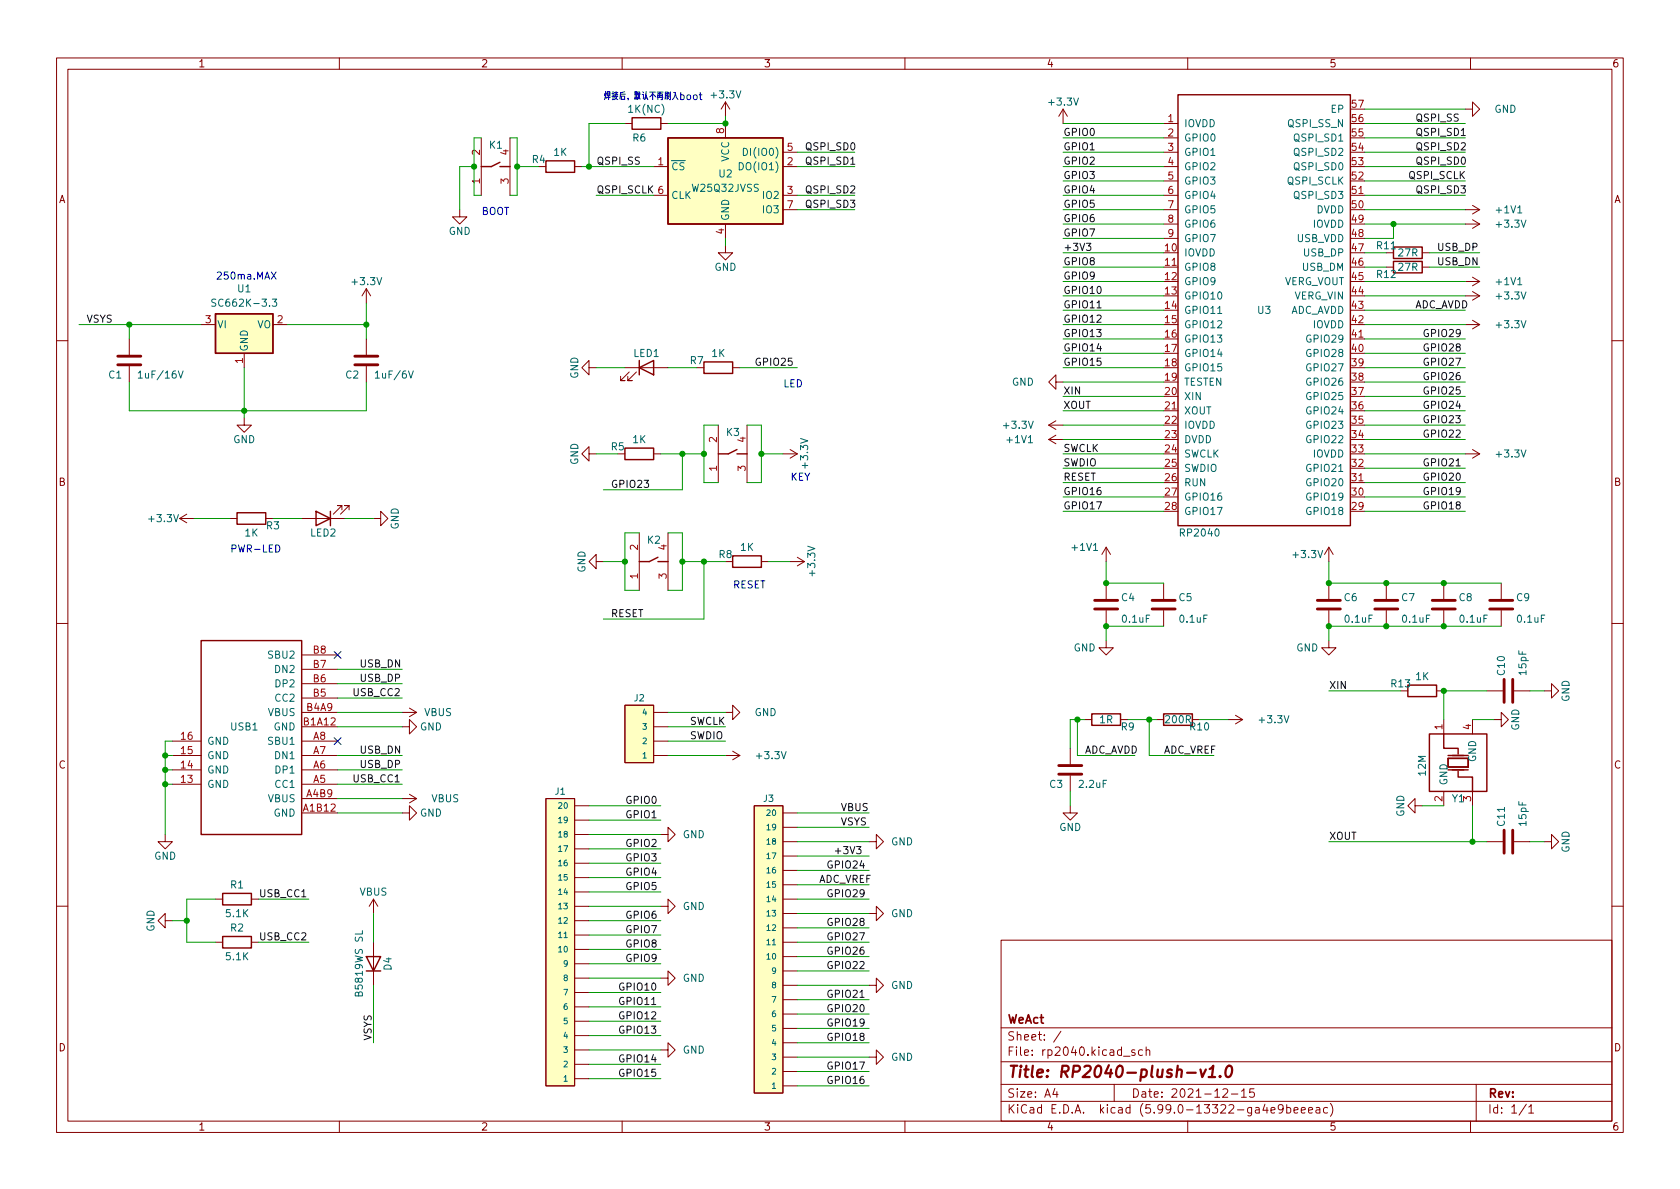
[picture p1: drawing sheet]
<svg xmlns="http://www.w3.org/2000/svg" width="297mm" height="210mm" viewBox="0 0 297 210" stroke-linecap="round" stroke-linejoin="round" font-family="sans-serif">
<g fill="none" stroke="#840000" stroke-width=".18">
<path d="M10 10.2h277v190.1h-277zM12 12.2h273v186.1h-273zM60 10.2v2M110 10.2v2M128.3 18v2.6M128.3 18l-.8 1.3M128.3 18l.7 1.3M160 10.2v2M188 19.3l-.8 1.3M188 19.3v2.5M188 19.3l.7 1.3M210 10.2v2"/>
<path d="M259.1 19.3h1.2v-1.3l1.3 1.3-1.3 1.3v-1.3M260 10.2v2M81.3 37.1v1.2h1.2l-1.2 1.3-1.3-1.3h1.3M85.1 24.4v10.1M90.2 24.4v10.1M95.2 29.5h1.3M101.6 29.5h1.3M110.5 21.8h1.3M115.6 29.5h2.5M115.6 34.5h2.5M116.8 21.8h1.3M128.3 21.8v2.6"/>
<path d="M128.3 39.6v2.6M138.4 37.1h2.6M138.4 29.5h2.6M138.4 34.5h2.6M138.4 26.9h2.6M205.7 37.1h2.6M205.7 39.6h2.6M205.7 29.5h2.6M205.7 34.5h2.6M205.7 26.9h2.6M205.7 21.8h2.6M205.7 24.4h2.6"/>
<path d="M205.7 32h2.6M238.8 34.5h2.5M259.1 37.1h2.5M259.1 39.6h2.5M260.3 36.3l1.3 .8M260.3 38.9l1.3 .7M261.6 37.1l-1.3 .7M261.6 39.6l-1.3 .8M22.9 59.9v2.8M35.6 57.4h2.5M48.3 57.4h2.5M64.8 51v2.6"/>
<path d="M64.8 59.9v2.8M64.8 51l-.8 1.3M64.8 51l.7 1.3M128.3 43.4v1.3h1.2l-1.2 1.3-1.3-1.3h1.3M205.7 47.2h2.6M205.7 42.2h2.6M238.8 59.9h2.5M245.1 44.7h1.3M245.1 47.2h1.3M251.5 44.7h1.2M251.5 47.2h1.2M259.1 52.3h2.5"/>
<path d="M259.1 57.4h2.5M259.1 49.8h2.5M260.3 51.6l1.3 .7M260.3 56.6l1.3 .8M260.3 49l1.3 .8M261.6 52.3l-1.3 .8M261.6 57.4l-1.3 .8M261.6 49.8l-1.3 .7M10 60.2h2M22.9 64.8v2.8M43.2 73.9v1.3h1.2l-1.2 1.2-1.3-1.2h1.3M43.2 62.5v2.5"/>
<path d="M64.8 64.8v2.8M104.1 65v-1.3l-1.2 1.3 1.2 1.3v-1.3h1.3M110.5 65h7.6M111.3 65.8l-1.6 1.5h.8h-.8v-.8M112.5 65.8l-1.5 1.5h.8h-.8v-.8M123.2 65h1.3M127 75.2v10.1M129.5 65h1.3M132.1 75.2v10.1M139.7 79.5l1.3 .8M185.4 77.7l1.3 .8M185.4 77.7h2.6"/>
<path d="M185.4 75.2l1.3 .7M185.4 75.2h2.6M186.7 67.6v-1.3l-1.3 1.3 1.3 1.2v-1.2h1.3M186.7 77l-1.3 .7M186.7 74.4l-1.3 .8M205.7 72.6h2.6M260.3 79.5l1.3 .8M285 60.2h2M31.7 91.7h2.6M31.7 91.7l1.3 .8M33 90.9l-1.3 .8M40.6 91.7h1.3"/>
<path d="M47 91.7h1.3M53.3 91.7h7.7M60.5 90.2v-.8h-.8h.8l-1.6 1.5M61.7 90.2v-.8h-.7h.7l-1.5 1.5M66 91.7h1.3v-1.3l1.3 1.3-1.3 1.3v-1.3M104.1 80.3v-1.3l-1.2 1.3 1.2 1.2v-1.2h1.3M105.4 99.3v-1.3l-1.3 1.3 1.3 1.3v-1.3h1.3M113 94.2v10.2M115.6 80.3h1.2M118.1 94.2v10.2M134.6 99.3h1.3M138.4 80.3h2.6"/>
<path d="M139.7 99.3h2.5M141 80.3l-1.3 .7M141 98.5l1.2 .8M142.2 99.3l-1.2 .8M195.6 96.8l-.8 1.2M195.6 96.8v2.5M195.6 96.8l.7 1.2M234.9 96.8v2.5M234.9 96.8l-.7 1.2M234.9 96.8l.8 1.2M238.8 85.3h2.5M259.1 80.3h2.5"/>
<path d="M261.6 80.3l-1.3 .7M10 110.2h2M53.3 118.4h6.4M53.3 115.8h6.4M195.6 113.3v1.2h1.2l-1.2 1.3-1.3-1.3h1.3M195.6 103.1v2.8M195.6 107.9v2.8M205.7 103.1v2.8M205.7 107.9v2.8M234.9 113.3v1.2h1.3l-1.3 1.3-1.2-1.3h1.2M234.9 103.1v2.8M234.9 107.9v2.8"/>
<path d="M245.1 103.1v2.8M245.1 107.9v2.8M255.3 103.1v2.8M255.3 107.9v2.8M265.4 103.1v2.8M265.4 107.9v2.8M285 110.2h2M30.5 133.6h5.1M30.5 131.1h5.1M30.5 138.7h5.1M30.5 136.1h5.1M53.3 126h6.4"/>
<path d="M53.3 133.6h6.4M53.3 131.1h6.4M53.3 128.5h6.4M53.3 138.7h6.4M53.3 136.1h6.4M53.3 123.4h6.4M53.3 120.9h6.4M71.1 128.5h1.3v-1.3l1.3 1.3-1.3 1.3v-1.3M71.1 126h2.6M72.4 125.2l1.3 .8M73.7 126l-1.3 .7M110.5 124.7h5.1v10.2h-5.1z"/>
<path d="M115.6 126h2.5M115.6 133.6h2.5M115.6 131.1h2.5M115.6 128.5h2.5M128.3 126h1.2v-1.3l1.3 1.3-1.3 1.2v-1.2M128.3 133.6h2.5M129.5 132.8l1.3 .8M130.8 133.6l-1.3 .8M189.2 132.3v2.8M189.2 137.2v2.7M191.8 127.2h1.2M198.1 127.2h1.3"/>
<path d="M204.5 127.2h1.2M210.8 127.2h1.3M217.2 127.2h2.5M218.4 126.5l1.3 .7M219.7 127.2l-1.3 .8M254 122.2h1.3M255.3 127.2v2.6M255.3 139.9v2.6M260.3 127.2v2.6M260.3 139.9v2.6M262.9 122.2h2.8M264.2 127.2h1.2v-1.2l1.3 1.2-1.3 1.3v-1.3"/>
<path d="M267.7 122.2h2.8M273 122.2h1.3v-1.3l1.3 1.3-1.3 1.2v-1.2M29.2 147.6v1.2h1.3l-1.3 1.3-1.3-1.3h1.3M38.1 159h1.3M44.4 159h1.3M53.3 143.8h6.4M53.3 141.2h6.4M66 159l-.7 1.3M66 159v2.5M66 159l.8 1.3M71.1 143.8h1.3v-1.3l1.3 1.3-1.3 1.2v-1.2M71.1 141.2h2.6"/>
<path d="M72.4 140.5l1.3 .7M73.7 141.2l-1.3 .8M96.5 141.2h5.1v50.8h-5.1zM101.6 157.7h2.5M101.6 155.2h2.5M101.6 152.6h2.5M101.6 150.1h2.5M101.6 147.6h2.5M101.6 145h2.5M101.6 142.5h2.5M116.8 147.6h1.3v-1.3l1.3 1.3-1.3 1.2v-1.2M133.3 142.5h5.1v50.8h-5.1z"/>
<path d="M138.4 143.8h2.6M138.4 159h2.6M138.4 156.5h2.6M138.4 153.9h2.6M138.4 151.4h2.6M138.4 148.8h2.6M138.4 146.3h2.6M153.7 148.8h1.2v-1.2l1.3 1.2-1.3 1.3v-1.3M189.2 142.5v1.3h1.3l-1.3 1.2-1.2-1.2h1.2M250.2 142.5v-1.3l-1.3 1.3 1.3 1.3v-1.3h1.3M262.9 148.8h2.8M267.7 148.8h2.8"/>
<path d="M273 148.8h1.3v-1.2l1.3 1.2-1.3 1.3v-1.3M10 160.2h2M29.2 162.8v-1.3l-1.3 1.3 1.3 1.3v-1.3h1.3M38.1 166.6h1.3M44.4 166.6h1.3M66 166.6v7.6M101.6 167.9h2.5M101.6 165.3h2.5M101.6 162.8h2.5M101.6 160.3h2.5M101.6 178h2.5M101.6 175.5h2.5"/>
<path d="M101.6 173h2.5M101.6 170.4h2.5M116.8 173h1.3v-1.3l1.3 1.3-1.3 1.2v-1.2M116.8 160.3h1.3v-1.3l1.3 1.3-1.3 1.2v-1.2M138.4 169.2h2.6M138.4 166.6h2.6M138.4 164.1h2.6M138.4 161.5h2.6M138.4 179.3h2.6M138.4 176.8h2.6M138.4 174.2h2.6M138.4 171.7h2.6"/>
<path d="M153.7 174.2h1.2v-1.2l1.3 1.2-1.3 1.3v-1.3M153.7 161.5h1.2v-1.2l1.3 1.2-1.3 1.3v-1.3M177 166.3h108v32h-108zM285 160.2h2M60 198.3v2M101.6 190.7h2.5M101.6 188.2h2.5M101.6 185.7h2.5M101.6 183.1h2.5M101.6 180.6h2.5M110 198.3v2M116.8 185.7h1.3v-1.3l1.3 1.3-1.3 1.2v-1.2"/>
<path d="M138.4 192h2.6M138.4 189.5h2.6M138.4 186.9h2.6M138.4 184.4h2.6M138.4 181.9h2.6M153.7 186.9h1.2v-1.2l1.3 1.2-1.3 1.3v-1.3M160 198.3v2M177 194.8h108M177 191.8h108M177 187.8h108M177 181.8h108M186.5 192.5l-.4 1h1"/>
<path d="M186.9 193v1M187.6 182.4l-1.3 1.9M197 191.8v3M198.6 186.8h1.2M200.6 185.7l-.3-.1-.2 .2v.3l.5 .1v.4h-.5M202 185.7l-.4-.1-.3 .3v.4l.1 .3h.6M202.6 185.8l.3-.2 .3 .1 .1 .9M202.6 185.1v1.5M210 198.3v2M216.2 192.7l.6-.2 .2 .2 .1 .3-1 1h1M217.7 193.5h1.2M219.5 193l.4-.5v1.5"/>
<path d="M219.5 194h.9M221.7 192.5h-.7l-.1 .7 .2-.1 .5 .1 .2 .2-.1 .5-.2 .1-.6-.1M224.7 196.3l.7-.1v-.3l-.5-.1-.2 .2 .1 .8h.6M226.9 196l-.3 .3h-.3l-.3-.3 .1-.6 .5-.1 .2 .2a.99 .99 0 0 1-.4 1.3h-.3M227.5 195.9l.4-.1 .3 .3v.4l-.1 .3h-.6M227.5 195.3v1.5M228.8 196.3l.7-.1-.1-.3-.4-.1-.2 .2 .1 .8h.5M230.1 196.3l.7-.1-.1-.3-.4-.1-.2 .2v.8h.6M231.4 196.3l.7-.1-.1-.3-.4-.1-.2 .2v.8h.6M232.7 195.9h.6l.1 .9M233.4 196.2l-.5 .1a.29 .29 0 0 0-.3 .2 .29 .29 0 0 0 .3 .3h.5M234.7 195.9l-.4-.1-.3 .3v.4l.1 .3h.6"/>
<path d="M235.2 195.1a1.72 1.72 0 0 1 0 2.3M260 198.3v2M261 191.8v6.5M269.9 195.3l-1.3 1.9M270.3 195.8l.4-.5v1.5M270.3 196.8h.9"/>
</g>
<path d="M209.9 189.7h1.5M212.3 189.1l.3 1.4 .6-1.4M213.7 190.5h1.1M213.9 189l.6-.5-.2 2M215.7 190.3l.1 .1-.1 .1-.1-.1 .1-.1v.2M217 188.7a.46 .46 0 0 1 .5-.2 .46 .46 0 0 1 .3 .3 1.15 1.15 0 0 1-.8 1.7l-.1-.1a1.54 1.54 0 0 1 .1-1.7z" fill="none" stroke="#840000" stroke-width=".4"/>
<g fill="none" stroke="#840000" stroke-width=".25">
<path d="M208.3 16.8h30.5v76.2h-30.5zM88.4 28.7l-1.5 .8h-1.8M88.4 29.5h1.8M96.5 28.4h5.1v2.1h-5.1zM111.8 20.8h5v2.1h-5zM118.1 24.4h20.3v15.2h-20.3zM38.1 55.5h10.2v7h-10.2zM246.4 43.7h5.1v2h-5.1zM246.4 46.2h5.1v2.1h-5.1zM110.5 79.2h5.1v2.1h-5.1zM113 65l2.6-1.3v2.6zM113 63.7v2.6"/>
<path d="M124.5 64h5v2h-5zM130.3 79.5l-1.5 .8h-1.8M41.9 90.7h5.1v2h-5.1zM55.9 90.4l2.5 1.3-2.5 1.3zM58.4 90.4v2.6M116.3 98.5l-1.5 .8h-1.8M116.3 99.3h1.8M129.5 98.3h5.1v2h-5.1zM130.3 80.3h1.8M35.6 113.3h17.7v34.3h-17.7zM193 126.2h5.1v2.1h-5.1zM205.7 126.2h5.1v2.1h-5.1z"/>
<path d="M248.9 121.2h5.1v2h-5.1zM252.7 129.8h10.2v10.1h-10.2zM255.3 129.8v2.5h2.5v1M256 134.1h3.6v1.5h-3.6zM256 133.6h3.6M256 136.1h3.6M257.8 136.4v1h2.5v2.5M39.4 158h5v2h-5zM39.4 165.6h5v2h-5zM64.8 169.2h2.5l-1.3 2.5zM64.8 171.7h2.5"/>
</g>
<g fill="#ffffc2" stroke="#ffffc2" stroke-width=".18">
<path d="M110.5 124.7h5.1v10.2h-5.1z"/>
<path d="M38.1 55.5h10.2v7h-10.2z"/>
<path d="M96.5 141.2h5.1v50.8h-5.1z"/>
<path d="M133.3 142.5h5.1v50.8h-5.1z"/>
<path d="M118.1 24.4h20.3v15.2h-20.3z"/>
</g>
<path d="M130.7 28.8a.64 .64 0 0 1 .7 .6 .64 .64 0 0 1-.7 .6zM131.4 26.2a.64 .64 0 0 1 .8 .7 .64 .64 0 0 1-.8 .6zM38.2 53l-.5-.1-.2 .1v.4l.5 .2 .2 .3-.3 .3-.5-.1M48.1 52.9h.8l-.4 .5 .4 .1v.5l-.2 .2-.6-.2M215.3 55.4h.7M24.5 66l.3-.4v1.3M24.5 66.9h.7M31.5 65.6l.5 1.3 .4-1.3M72.2 65.6l.5 1.3 .4-1.3M64.1 164.6v.6h-1.3" fill="none" stroke="#006464" stroke-width=".18"/>
<g fill="none" stroke="#840000" stroke-width=".51">
<path d="M20.8 64.5h4.1M20.8 63h4.1M62.7 64.5h4.1M62.7 63h4.1M193.5 107.7h4.1M193.5 106.2h4.1M203.7 107.7h4.1M203.7 106.2h4.1M232.9 107.7h4.1M232.9 106.2h4.1M243.1 107.7h4M243.1 106.2h4"/>
<path d="M253.2 107.7h4.1M253.2 106.2h4.1M263.4 107.7h4.1M263.4 106.2h4.1M187.2 136.9h4.1M187.2 135.4h4.1M265.9 120.1v4.1M267.5 120.1v4.1M265.9 146.8v4.1M267.5 146.8v4.1"/>
</g>
<path d="M192.1 43h.8l-.4 .5 .3 .1v.6l-.2 .1-.5-.1M194 54.4h.7M257.5 82.4h.7M151.4 149.7h.8l-.4 .5 .4 .1v.5l-.2 .2-.6-.2M115.2 177.6h.7M152.1 176.4h.7" fill="none" stroke="#0f0f0f" stroke-width=".18"/>
<g fill="none" stroke="#0000c2" stroke-width=".18">
<path d="M106.9 16.5v.4M107.1 16.2v.9l.1 .3M107.1 17.1l-.2 .5M107.1 16.8l-.1 .6M107.2 17.3h.7M107.2 16.5l-.1 .3M107.3 17h.6M107.4 16.7v-.5h.4v.5M107.4 16.5h.4M107.4 16.8h.4M107.6 17v.6M108.2 16.5h.3"/>
<path d="M108.4 16.2v1.4h-.1M108.5 17l-.3 .1M108.6 16.8h.6M108.6 17h.6M108.6 16.3h.6M108.8 16.5l-.1 .8 .5 .3M108.9 16.2v.2M109.1 17l-.2 .4-.3 .2M109.1 16.4v.3M109.7 16.7h.9M109.8 17.6v-.6h.6v.6M109.8 17.6h.6"/>
<path d="M110.4 16.2l-.7 .2-.1 1.1M111.1 17.4v.1M111.1 17.4v.3M112.2 17.2h.5M112.3 16.2h.4v.5h-.4zM112.3 17h.4M112.3 17.3l-.1 .3M112.3 16.4l.1 .2M112.4 17.4v.2M112.5 16.2v1M112.5 17.4l.1 .2M112.6 16.4v.3"/>
<path d="M112.7 17.4l-.1 .1M112.7 16.7h.5M112.9 17.1l-.2 .5M112.9 16.6v.7M113 16.2l-.1 .6 .2 .6M113 17l.2 .6M113 16.8l-.2 .6M113 16.5v.8M113 16.3l.2 .2M113.5 16.7h.3v.8M113.7 16.2l.1 .2M114 17.3l-.3 .1"/>
<path d="M114.1 17.4l-.1 .2M114.2 17l-.1 .5M114.2 16.6l-.1 .7M114.3 16.2l-.1 .6 .1 .5M114.3 17l.1 .4M114.4 17.3l.2 .3M114.9 16.3h1M115.4 16.5v1.1M115.5 16.4l-.6 .7M115.5 16.7l.4 .4M116.2 17.2h1M116.2 16.3h1"/>
<path d="M116.3 17.6v-1h.8v1h-.2M116.3 16.9h.8M116.7 16.3v.9M117.6 16.6h.5v-.3h-.5v1.3M117.7 17.4v-.5h.4v.5h-.1M117.9 16.6v1M118.3 16.3v.9M118.5 16.2v1.4h-.1M119.1 16.3h.3l.2 .9 .3 .4M119.4 16.5l-.2 .7-.3 .4M120.4 16.8h.3l.3 .2-.2 .6h-.4M120.4 16.3v1.3"/>
<path d="M121.6 16.8h.3l.2 .2v.4l-.2 .2h-.3l-.1-.2zM122.7 16.8h.3l.3 .2v.4l-.3 .2h-.3l-.1-.2zM123.6 16.8h.5M123.8 16.3v1.1l.3 .2M48 48.1l.8 1.3M48.8 48.1l-.8 1.3M48.8 96.4a.64 .64 0 0 1 .7 .6 .64 .64 0 0 1-.7 .6z"/>
</g>
<g fill="none" stroke="#009600" stroke-width=".18">
<path d="M241.3 19.3h17.8M83.8 29.5h-2.5v7.6M85.1 24.4h-1.3v10.1h1.3M90.2 24.4h1.2v10.1h-1.2M91.4 29.5h3.8M102.9 29.5h12.7M105.4 34.5h10.2M110.5 21.8h-6.4v7.7M128.3 20.6v1.2h-10.2M141 34.5h10.1M141 29.5h10.1M141 26.9h10.1"/>
<path d="M141 37.1h10.1M188 34.5h17.7M188 29.5h17.7M188 21.8h17.7M188 32h17.7M188 24.4h17.7M188 26.9h17.7M188 37.1h17.7M188 39.6h17.7M241.3 34.5h17.8M241.3 29.5h17.8M241.3 21.8h17.8"/>
<path d="M241.3 32h17.8M241.3 24.4h17.8M241.3 26.9h17.8M241.3 37.1h17.8M241.3 39.6h17.8M246.4 39.6v2.6h-5.1M14 57.4h21.6M22.9 57.4v2.5M50.8 57.4h14M64.8 53.6v6.3M128.3 42.2v1.2M188 57.4h17.7"/>
<path d="M188 42.2h17.7M188 44.7h17.7M188 47.2h17.7M188 49.8h17.7M188 52.3h17.7M188 59.9h17.7M188 54.9h17.7M241.3 57.4h17.8M241.3 44.7h3.8M241.3 47.2h3.8M241.3 49.8h17.8M241.3 52.3h17.8"/>
<path d="M241.3 59.9h17.8M241.3 54.9h17.8M252.7 44.7h8.9M252.7 47.2h8.9M22.9 67.6v5h41.9v-5M43.2 65v8.9M105.4 65h5.1M118.1 65h5.1M127 75.2h-2.5v10.1h2.5M130.8 65h10.2M132.1 75.2h2.5v10.1h-2.5M188 75.2h17.7"/>
<path d="M188 65h17.7M188 72.6h17.7M188 77.7h17.7M188 62.5h17.7M188 70.1h17.7M188 67.6h17.7M241.3 75.2h17.8M241.3 65h17.8M241.3 72.6h17.8M241.3 77.7h17.8M241.3 62.5h17.8M241.3 70.1h17.8"/>
<path d="M241.3 67.6h17.8M34.3 91.7h6.3M48.3 91.7h5M61 91.7h5M105.4 80.3h3.8M106.7 99.3h3.8M113 94.2h-2.5v10.2h2.5M116.8 80.3h7.7M118.1 94.2h2.5v10.2h-2.5M120.6 80.3v6.3h-13.9M120.6 99.3h7.7M124.5 99.3v10.2h-17.8"/>
<path d="M134.6 80.3h3.8M135.9 99.3h3.8M188 80.3h17.7M188 87.9h17.7M188 85.3h17.7M188 90.4h17.7M188 82.8h17.7M195.6 99.3v3.8h10.1M234.9 99.3v3.8h30.5M241.3 80.3h17.8M241.3 87.9h17.8M241.3 85.3h17.8"/>
<path d="M241.3 90.4h17.8M241.3 82.8h17.8M59.7 118.4h11.4M205.7 110.7h-10.1v2.6M265.4 110.7h-30.5v2.6M29.2 136.1h1.3M29.2 133.6h1.3M29.2 138.7h1.3M30.5 131.1h-1.3v16.5M59.7 136.1h11.4M59.7 133.6h11.4M59.7 120.9h11.4"/>
<path d="M59.7 138.7h11.4M59.7 128.5h11.4M59.7 123.4h11.4M59.7 126h11.4M118.1 133.6h10.2M118.1 131.1h10.2M118.1 128.5h10.2M118.1 126h10.2M189.2 139.9v2.6M190.5 127.2v6.4h10.2M191.8 127.2h-2.6v5.1M199.4 127.2h5.1"/>
<path d="M203.2 127.2v6.4h11.4M212.1 127.2h5.1M234.9 122.2h12.7M260.3 127.2h3.9M262.9 122.2h-7.6v5M270.5 122.2h2.5M38.1 159h-5.1v7.6h5.1M45.7 159h8.9M59.7 141.2h11.4M59.7 143.8h11.4M104.1 147.6h12.7M104.1 155.2h12.7"/>
<path d="M104.1 150.1h12.7M104.1 145h12.7M104.1 152.6h12.7M104.1 157.7h12.7M104.1 142.5h12.7M141 159h12.7M141 143.8h12.7M141 151.4h12.7M141 153.9h12.7M141 156.5h12.7M141 148.8h12.7M141 146.3h12.7"/>
<path d="M234.9 148.8h28M251.5 142.5h3.8M260.3 142.5v6.3M270.5 148.8h2.5M30.5 162.8h2.5M45.7 166.6h8.9M66 161.5v5.1M66 174.2v10.2M104.1 162.8h12.7M104.1 160.3h12.7M104.1 167.9h12.7M104.1 165.3h12.7"/>
<path d="M104.1 173h12.7M104.1 170.4h12.7M104.1 175.5h12.7M104.1 178h12.7M141 166.6h12.7M141 161.5h12.7M141 174.2h12.7M141 179.3h12.7M141 176.8h12.7M141 169.2h12.7M141 171.7h12.7M141 164.1h12.7"/>
<path d="M104.1 190.7h12.7M104.1 183.1h12.7M104.1 185.7h12.7M104.1 188.2h12.7M104.1 180.6h12.7M141 181.9h12.7M141 186.9h12.7M141 192h12.7M141 184.4h12.7M141 189.5h12.7"/>
</g>
<path d="M59.1 115.2l1.2 1.2M60.3 115.2l-1.2 1.2M59.1 130.4l1.2 1.3M60.3 130.4l-1.2 1.3" fill="none" stroke="#000084" stroke-width=".18"/>
<g fill="#009600" stroke="#009600" stroke-width=".18">
<circle cx="124.5" cy="80.3" r=".46"/>
<circle cx="120.6" cy="80.3" r=".46"/>
<circle cx="120.6" cy="99.3" r=".46"/>
<circle cx="124.5" cy="99.3" r=".46"/>
<circle cx="110.5" cy="99.3" r=".46"/>
<circle cx="29.2" cy="136.1" r=".46"/>
<circle cx="29.2" cy="133.6" r=".46"/>
<circle cx="22.9" cy="57.4" r=".46"/>
<circle cx="29.2" cy="138.7" r=".46"/>
<circle cx="33" cy="162.8" r=".46"/>
<circle cx="64.8" cy="57.4" r=".46"/>
<circle cx="83.8" cy="29.5" r=".46"/>
<circle cx="43.2" cy="72.6" r=".46"/>
<circle cx="104.1" cy="29.5" r=".46"/>
<circle cx="91.4" cy="29.5" r=".46"/>
<circle cx="134.6" cy="80.3" r=".46"/>
<circle cx="128.3" cy="21.8" r=".46"/>
<circle cx="255.3" cy="122.2" r=".46"/>
<circle cx="245.1" cy="110.7" r=".46"/>
<circle cx="245.1" cy="103.1" r=".46"/>
<circle cx="255.3" cy="110.7" r=".46"/>
<circle cx="255.3" cy="103.1" r=".46"/>
<circle cx="260.3" cy="148.8" r=".46"/>
<circle cx="246.4" cy="39.6" r=".46"/>
<circle cx="190.5" cy="127.2" r=".46"/>
<circle cx="203.2" cy="127.2" r=".46"/>
<circle cx="195.6" cy="103.1" r=".46"/>
<circle cx="234.9" cy="110.7" r=".46"/>
<circle cx="234.9" cy="103.1" r=".46"/>
<circle cx="195.6" cy="110.7" r=".46"/>
</g>
<text font-size="2.8" fill="#840000" x="178" y="190.6">Title: RP2040-plush-v1.0</text>
<g font-size="2.1" fill="#840000">
<text x="178" y="184">Sheet: /</text>
<text x="178" y="181">WeAct</text>
<text x="178" y="186.7">File: rp2040.kicad_sch</text>
<text x="178" y="196.9">KiCad E.D.A. kicad (5.99.0-13322-ga4e9beeeac)</text>
<text x="178" y="194.1">Size: A4</text>
<text x="200" y="194.1">Date: 2021-12-15</text>
<text x="263" y="194.1">Rev:</text>
<text x="263" y="196.9">Id: 1/1</text>
</g>
<g font-size="1.8" fill="#840000">
<text x="35" y="11.9">1</text>
<text x="85" y="11.9">2</text>
<text x="135" y="11.9">3</text>
<text x="185" y="11.9">4</text>
<text x="235" y="11.9">5</text>
<text x="285" y="11.9">6</text>
<text x="10.3" y="35.9">A</text>
<text x="285.3" y="35.9">A</text>
<text x="10.3" y="85.9">B</text>
<text x="285.3" y="85.9">B</text>
<text x="10.3" y="135.9">C</text>
<text x="285.3" y="135.9">C</text>
<text x="10.3" y="185.9">D</text>
<text x="285.3" y="185.9">D</text>
<text x="35" y="199.9">1</text>
<text x="85" y="199.9">2</text>
<text x="135" y="199.9">3</text>
<text x="185" y="199.9">4</text>
<text x="235" y="199.9">5</text>
<text x="285" y="199.9">6</text>
</g>
<g font-size="1.8" fill="#006464">
<text x="125.9" y="17.4">+3.3V</text>
<text x="111.3" y="19.9">1K(NC)</text>
<text x="185.6" y="18.7">+3.3V</text>
<text x="209.3" y="22.5">IOVDD</text>
<text x="227.9" y="22.5">QSPI_SS_N</text>
<text x="235.4" y="19.9">EP</text>
<text x="264.2" y="19.9">GND</text>
<text x="86.5" y="26.3">K1</text>
<text x="94.1" y="28.8">R4</text>
<text x="97.9" y="27.6">1K</text>
<text x="111.9" y="25">R6</text>
<text x="128.9" y="28.6" transform="rotate(-90 128.9 28.6)">VCC</text>
<text x="132.1" y="27.6">DI(IO0)</text>
<text x="209.3" y="25">GPIO0</text>
<text x="209.3" y="27.6">GPIO1</text>
<text x="229.1" y="27.6">QSPI_SD2</text>
<text x="229.1" y="25">QSPI_SD1</text>
<text x="118.6" y="30.1">~{CS}</text>
<text x="118.6" y="35.2">CLK</text>
<text x="122.5" y="33.9">W25Q32JVSS</text>
<text x="127.1" y="31.4">U2</text>
<text x="131.2" y="30.1">DO(IO1)</text>
<text x="135.1" y="35.2">IO2</text>
<text x="209.3" y="30.1">GPIO2</text>
<text x="209.3" y="32.6">GPIO3</text>
<text x="209.3" y="35.2">GPIO4</text>
<text x="227.7" y="32.6">QSPI_SCLK</text>
<text x="229.1" y="35.2">QSPI_SD3</text>
<text x="229.1" y="30.1">QSPI_SD0</text>
<text x="79.3" y="41.5">GND</text>
<text x="128.9" y="39.1" transform="rotate(-90 128.9 39.1)">GND</text>
<text x="135.1" y="37.7">IO3</text>
<text x="209.3" y="37.7">GPIO5</text>
<text x="209.3" y="40.3">GPIO6</text>
<text x="232.1" y="40.3">IOVDD</text>
<text x="232.7" y="37.7">DVDD</text>
<text x="264.7" y="37.7">+1V1</text>
<text x="264.7" y="40.3">+3.3V</text>
<text x="126.3" y="47.9">GND</text>
<text x="209.3" y="45.3">IOVDD</text>
<text x="209.3" y="47.9">GPIO8</text>
<text x="209.3" y="42.8">GPIO7</text>
<text x="229.3" y="42.8">USB_VDD</text>
<text x="230.3" y="47.9">USB_DM</text>
<text x="230.6" y="45.3">USB_DP</text>
<text x="243.5" y="44.1">R11</text>
<text x="247.3" y="45.3">27R</text>
<text x="247.3" y="47.9">27R</text>
<text x="42" y="51.7">U1</text>
<text x="62.4" y="50.4">+3.3V</text>
<text x="209.3" y="50.4">GPIO9</text>
<text x="209.3" y="53">GPIO10</text>
<text x="226.8" y="50.4">VERG_VOUT</text>
<text x="228.8" y="53">VERG_VIN</text>
<text x="243.5" y="49.1">R12</text>
<text x="264.7" y="50.4">+1V1</text>
<text x="264.7" y="53">+3.3V</text>
<text x="38.3" y="54.2">SC662K-3.3</text>
<text x="38.4" y="58">VI</text>
<text x="45.4" y="58">VO</text>
<text x="209.3" y="55.5">GPIO11</text>
<text x="209.3" y="58">GPIO12</text>
<text x="222.4" y="55.5">U3</text>
<text x="227.9" y="55.5">ADC_AVDD</text>
<text x="232.1" y="58">IOVDD</text>
<text x="264.7" y="58">+3.3V</text>
<text x="43.8" y="62.2" transform="rotate(-90 43.8 62.2)">GND</text>
<text x="112" y="63.1">LED1</text>
<text x="122.1" y="64.4">R7</text>
<text x="125.9" y="63.1">1K</text>
<text x="209.3" y="60.6">GPIO13</text>
<text x="209.3" y="63.1">GPIO14</text>
<text x="209.3" y="65.7">GPIO15</text>
<text x="231.4" y="65.7">GPIO27</text>
<text x="231.4" y="63.1">GPIO28</text>
<text x="231.4" y="60.6">GPIO29</text>
<text x="19.2" y="66.9">C1</text>
<text x="25" y="66.9">1uF/16V</text>
<text x="61.1" y="66.9">C2</text>
<text x="66.8" y="66.9">1uF/6V</text>
<text x="102.2" y="67" transform="rotate(-90 102.2 67)">GND</text>
<text x="178.9" y="68.2">GND</text>
<text x="209.3" y="68.2">TESTEN</text>
<text x="209.3" y="70.7">XIN</text>
<text x="231.4" y="70.7">GPIO25</text>
<text x="231.4" y="68.2">GPIO26</text>
<text x="128.5" y="77.1">K3</text>
<text x="177.6" y="75.8">+3.3V</text>
<text x="209.3" y="73.3">XOUT</text>
<text x="209.3" y="75.8">IOVDD</text>
<text x="231.4" y="75.8">GPIO23</text>
<text x="231.4" y="73.3">GPIO24</text>
<text x="41.2" y="78.4">GND</text>
<text x="102.2" y="82.2" transform="rotate(-90 102.2 82.2)">GND</text>
<text x="108.1" y="79.6">R5</text>
<text x="111.9" y="78.4">1K</text>
<text x="142.9" y="82.6" transform="rotate(-90 142.9 82.6)">+3.3V</text>
<text x="178.2" y="78.4">+1V1</text>
<text x="209.3" y="78.4">DVDD</text>
<text x="209.3" y="80.9">SWCLK</text>
<text x="209.3" y="83.4">SWDIO</text>
<text x="231.4" y="83.4">GPIO21</text>
<text x="231.4" y="78.4">GPIO22</text>
<text x="232.1" y="80.9">IOVDD</text>
<text x="264.7" y="80.9">+3.3V</text>
<text x="209.3" y="86">RUN</text>
<text x="209.3" y="88.5">GPIO16</text>
<text x="231.4" y="88.5">GPIO19</text>
<text x="231.4" y="86">GPIO20</text>
<text x="26.5" y="92.3">+3.3V</text>
<text x="43.3" y="94.9">1K</text>
<text x="47.1" y="93.6">R3</text>
<text x="54.9" y="94.9">LED2</text>
<text x="70.5" y="93.7" transform="rotate(-90 70.5 93.7)">GND</text>
<text x="208.9" y="94.9">RP2040</text>
<text x="209.3" y="91.1">GPIO17</text>
<text x="231.4" y="91.1">GPIO18</text>
<text x="103.5" y="101.3" transform="rotate(-90 103.5 101.3)">GND</text>
<text x="114.5" y="96.1">K2</text>
<text x="127.1" y="98.7">R8</text>
<text x="130.9" y="97.4">1K</text>
<text x="144.1" y="101.6" transform="rotate(-90 144.1 101.6)">+3.3V</text>
<text x="189.7" y="97.4">+1V1</text>
<text x="228.8" y="98.7">+3.3V</text>
<text x="198.3" y="106.3">C4</text>
<text x="208.5" y="106.3">C5</text>
<text x="237.7" y="106.3">C6</text>
<text x="247.8" y="106.3">C7</text>
<text x="258" y="106.3">C8</text>
<text x="268.2" y="106.3">C9</text>
<text x="198.5" y="110.1">0.1uF</text>
<text x="208.7" y="110.1">0.1uF</text>
<text x="237.9" y="110.1">0.1uF</text>
<text x="248.1" y="110.1">0.1uF</text>
<text x="258.2" y="110.1">0.1uF</text>
<text x="268.4" y="110.1">0.1uF</text>
<text x="47.6" y="116.5">SBU2</text>
<text x="48.8" y="119">DN2</text>
<text x="189.8" y="115.2">GND</text>
<text x="229.2" y="115.2">GND</text>
<text x="266.1" y="119.3" transform="rotate(-90 266.1 119.3)">C10</text>
<text x="269.9" y="119.3" transform="rotate(-90 269.9 119.3)">15pF</text>
<text x="48.8" y="124.1">CC2</text>
<text x="48.9" y="121.5">DP2</text>
<text x="246" y="121.5">R13</text>
<text x="250.3" y="120.3">1K</text>
<text x="277.5" y="124.1" transform="rotate(-90 277.5 124.1)">GND</text>
<text x="36.6" y="131.7">GND</text>
<text x="40.8" y="129.2">USB1</text>
<text x="47.4" y="126.6">VBUS</text>
<text x="47.6" y="131.7">SBU1</text>
<text x="48.4" y="129.2">GND</text>
<text x="74.2" y="129.2">GND</text>
<text x="75" y="126.6">VBUS</text>
<text x="133.4" y="126.6">GND</text>
<text x="194.4" y="127.9">1R</text>
<text x="198.3" y="129.2">R9</text>
<text x="206.2" y="127.9">200R</text>
<text x="210.5" y="129.2">R10</text>
<text x="222.8" y="127.9">+3.3V</text>
<text x="268.6" y="129.2" transform="rotate(-90 268.6 129.2)">GND</text>
<text x="36.6" y="136.8">GND</text>
<text x="36.6" y="134.2">GND</text>
<text x="48.8" y="134.2">DN1</text>
<text x="48.9" y="136.8">DP1</text>
<text x="133.9" y="134.2">+3.3V</text>
<text x="252.1" y="137.1" transform="rotate(-90 252.1 137.1)">12M</text>
<text x="261" y="134.7" transform="rotate(-90 261 134.7)">GND</text>
<text x="36.6" y="139.3">GND</text>
<text x="47.4" y="141.9">VBUS</text>
<text x="48.8" y="139.3">CC1</text>
<text x="76.3" y="141.9">VBUS</text>
<text x="185.6" y="139.3">C3</text>
<text x="190.9" y="139.3">2.2uF</text>
<text x="255.9" y="138.9" transform="rotate(-90 255.9 138.9)">GND</text>
<text x="256.8" y="141.9">Y1</text>
<text x="48.4" y="144.4">GND</text>
<text x="74.2" y="144.4">GND</text>
<text x="120.7" y="148.2">GND</text>
<text x="157.5" y="149.5">GND</text>
<text x="187.3" y="146.9">GND</text>
<text x="248.3" y="144.5" transform="rotate(-90 248.3 144.5)">GND</text>
<text x="266.1" y="146" transform="rotate(-90 266.1 146)">C11</text>
<text x="269.9" y="146" transform="rotate(-90 269.9 146)">15pF</text>
<text x="27.2" y="152">GND</text>
<text x="277.5" y="150.8" transform="rotate(-90 277.5 150.8)">GND</text>
<text x="40.8" y="157.1">R1</text>
<text x="63.6" y="158.4">VBUS</text>
<text x="120.7" y="160.9">GND</text>
<text x="27.3" y="164.8" transform="rotate(-90 27.3 164.8)">GND</text>
<text x="40" y="162.2">5.1K</text>
<text x="40.8" y="164.7">R2</text>
<text x="157.5" y="162.2">GND</text>
<text x="40" y="169.8">5.1K</text>
<text x="69.2" y="171.6" transform="rotate(-90 69.2 171.6)">D4</text>
<text x="120.7" y="173.6">GND</text>
<text x="64.1" y="175.8" transform="rotate(-90 64.1 175.8)">B5819WS SL</text>
<text x="157.5" y="174.9">GND</text>
<text x="120.7" y="186.3">GND</text>
<text x="157.5" y="187.6">GND</text>
</g>
<g font-size="1.8" fill="#a90000">
<text x="128" y="23.6" transform="rotate(-90 128 23.6)">8</text>
<text x="206.5" y="21.6">1</text>
<text x="239" y="21.6">56</text>
<text x="239" y="19">57</text>
<text x="84.8" y="27.4" transform="rotate(-90 84.8 27.4)">2</text>
<text x="89.9" y="27.4" transform="rotate(-90 89.9 27.4)">4</text>
<text x="116.3" y="29.2">1</text>
<text x="139.2" y="29.2">2</text>
<text x="139.2" y="26.7">5</text>
<text x="206.5" y="24.1">2</text>
<text x="206.5" y="26.7">3</text>
<text x="206.5" y="29.2">4</text>
<text x="239" y="29.2">53</text>
<text x="239" y="26.7">54</text>
<text x="239" y="24.1">55</text>
<text x="84.8" y="32.5" transform="rotate(-90 84.8 32.5)">1</text>
<text x="89.9" y="32.5" transform="rotate(-90 89.9 32.5)">3</text>
<text x="139.2" y="34.3">3</text>
<text x="206.5" y="31.7">5</text>
<text x="206.5" y="34.3">6</text>
<text x="239" y="34.3">51</text>
<text x="239" y="31.7">52</text>
<text x="128" y="41.4" transform="rotate(-90 128 41.4)">4</text>
<text x="139.2" y="36.8">7</text>
<text x="206.5" y="36.8">7</text>
<text x="206.5" y="39.4">8</text>
<text x="206.5" y="41.9">9</text>
<text x="239" y="41.9">48</text>
<text x="239" y="39.4">49</text>
<text x="239" y="36.8">50</text>
<text x="206" y="44.4">10</text>
<text x="206" y="47">11</text>
<text x="239" y="47">46</text>
<text x="239" y="44.4">47</text>
<text x="206" y="49.5">12</text>
<text x="206" y="52.1">13</text>
<text x="239" y="52.1">44</text>
<text x="239" y="49.5">45</text>
<text x="36.3" y="57.1">3</text>
<text x="49" y="57.1">2</text>
<text x="206" y="54.6">14</text>
<text x="206" y="57.1">15</text>
<text x="206" y="59.7">16</text>
<text x="239" y="59.7">41</text>
<text x="239" y="57.1">42</text>
<text x="239" y="54.6">43</text>
<text x="42.9" y="64.2" transform="rotate(-90 42.9 64.2)">1</text>
<text x="206" y="62.2">17</text>
<text x="206" y="64.8">18</text>
<text x="239" y="64.8">39</text>
<text x="239" y="62.2">40</text>
<text x="206" y="67.3">19</text>
<text x="206" y="69.8">20</text>
<text x="239" y="69.8">37</text>
<text x="239" y="67.3">38</text>
<text x="206" y="72.4">21</text>
<text x="206" y="74.9">22</text>
<text x="206" y="77.5">23</text>
<text x="239" y="77.5">34</text>
<text x="239" y="74.9">35</text>
<text x="239" y="72.4">36</text>
<text x="126.7" y="83.3" transform="rotate(-90 126.7 83.3)">1</text>
<text x="126.7" y="78.2" transform="rotate(-90 126.7 78.2)">2</text>
<text x="131.8" y="83.3" transform="rotate(-90 131.8 83.3)">3</text>
<text x="131.8" y="78.2" transform="rotate(-90 131.8 78.2)">4</text>
<text x="206" y="80">24</text>
<text x="206" y="82.5">25</text>
<text x="239" y="82.5">32</text>
<text x="239" y="80">33</text>
<text x="206" y="85.1">26</text>
<text x="206" y="87.6">27</text>
<text x="239" y="87.6">30</text>
<text x="239" y="85.1">31</text>
<text x="206" y="90.2">28</text>
<text x="239" y="90.2">29</text>
<text x="112.8" y="97.3" transform="rotate(-90 112.8 97.3)">2</text>
<text x="117.9" y="97.3" transform="rotate(-90 117.9 97.3)">4</text>
<text x="112.8" y="102.3" transform="rotate(-90 112.8 102.3)">1</text>
<text x="117.9" y="102.3" transform="rotate(-90 117.9 102.3)">3</text>
<text x="55.4" y="118.1">B7</text>
<text x="55.4" y="115.6">B8</text>
<text x="54.3" y="125.7">B4A9</text>
<text x="55.4" y="123.2">B5</text>
<text x="55.4" y="120.6">B6</text>
<text x="32" y="130.8">16</text>
<text x="53.8" y="128.3">B1A12</text>
<text x="55.4" y="130.8">A8</text>
<text x="255" y="129" transform="rotate(-90 255 129)">1</text>
<text x="260.1" y="129" transform="rotate(-90 260.1 129)">4</text>
<text x="32" y="135.9">14</text>
<text x="32" y="133.3">15</text>
<text x="55.4" y="135.9">A6</text>
<text x="55.4" y="133.3">A7</text>
<text x="32" y="138.4">13</text>
<text x="53.8" y="143.5">A1B12</text>
<text x="54.3" y="141">A4B9</text>
<text x="55.4" y="138.4">A5</text>
<text x="255" y="141.7" transform="rotate(-90 255 141.7)">2</text>
<text x="260.1" y="141.7" transform="rotate(-90 260.1 141.7)">3</text>
</g>
<g font-size="1.8" fill="#0f0f0f">
<text x="250.2" y="21.5">QSPI_SS</text>
<text x="105.4" y="29.1">QSPI_SS</text>
<text x="142.2" y="29.1">QSPI_SD1</text>
<text x="142.2" y="26.6">QSPI_SD0</text>
<text x="188" y="29.1">GPIO2</text>
<text x="188" y="26.6">GPIO1</text>
<text x="188" y="24">GPIO0</text>
<text x="250.2" y="24">QSPI_SD1</text>
<text x="250.2" y="29.1">QSPI_SD0</text>
<text x="250.2" y="26.6">QSPI_SD2</text>
<text x="105.4" y="34.2">QSPI_SCLK 6</text>
<text x="142.2" y="34.2">QSPI_SD2</text>
<text x="188" y="34.2">GPIO4</text>
<text x="188" y="31.6">GPIO3</text>
<text x="248.9" y="31.6">QSPI_SCLK</text>
<text x="250.2" y="34.2">QSPI_SD3</text>
<text x="142.2" y="36.7">QSPI_SD3</text>
<text x="188" y="41.8">GPIO7</text>
<text x="188" y="39.3">GPIO6</text>
<text x="188" y="36.7">GPIO5</text>
<text x="188" y="44.3">+3V3</text>
<text x="188" y="46.9">GPIO8</text>
<text x="254" y="46.9">USB_DN</text>
<text x="254" y="44.3">USB_DP</text>
<text x="188" y="52">GPIO10</text>
<text x="188" y="49.4">GPIO9</text>
<text x="15.2" y="57">VSYS</text>
<text x="188" y="54.5">GPIO11</text>
<text x="188" y="59.6">GPIO13</text>
<text x="188" y="57">GPIO12</text>
<text x="250.2" y="54.5">ADC_AVDD</text>
<text x="251.5" y="59.6">GPIO29</text>
<text x="133.3" y="64.7">GPIO25</text>
<text x="188" y="62.1">GPIO14</text>
<text x="188" y="64.7">GPIO15</text>
<text x="251.5" y="62.1">GPIO28</text>
<text x="251.5" y="64.7">GPIO27</text>
<text x="188" y="69.7">XIN</text>
<text x="251.5" y="69.7">GPIO25</text>
<text x="251.5" y="67.2">GPIO26</text>
<text x="188" y="72.3">XOUT</text>
<text x="251.5" y="77.4">GPIO22</text>
<text x="251.5" y="74.8">GPIO23</text>
<text x="251.5" y="72.3">GPIO24</text>
<text x="188" y="82.4">SWDIO</text>
<text x="188" y="79.9">SWCLK</text>
<text x="251.5" y="82.4">GPIO21</text>
<text x="107.9" y="86.3">GPIO23</text>
<text x="188" y="87.5">GPIO16</text>
<text x="188" y="85">RESET</text>
<text x="251.5" y="87.5">GPIO19</text>
<text x="251.5" y="85">GPIO20</text>
<text x="188" y="90.1">GPIO17</text>
<text x="251.5" y="90.1">GPIO18</text>
<text x="107.9" y="109.1">RESET</text>
<text x="63.5" y="118">USB_DN</text>
<text x="62.2" y="123.1">USB_CC2</text>
<text x="63.5" y="120.5">USB_DP</text>
<text x="234.9" y="121.8">XIN</text>
<text x="121.9" y="130.7">SWDIO</text>
<text x="121.9" y="128.2">SWCLK</text>
<text x="63.5" y="135.8">USB_DP</text>
<text x="63.5" y="133.2">USB_DN</text>
<text x="191.8" y="133.2">ADC_AVDD</text>
<text x="205.7" y="133.2">ADC_VREF</text>
<text x="62.2" y="138.3">USB_CC1</text>
<text x="110.5" y="142.1">GPIO0</text>
<text x="148.6" y="143.4">VBUS</text>
<text x="110.5" y="144.7">GPIO1</text>
<text x="110.5" y="149.8">GPIO2</text>
<text x="148.6" y="145.9">VSYS</text>
<text x="234.9" y="148.5">XOUT</text>
<text x="110.5" y="154.8">GPIO4</text>
<text x="110.5" y="152.3">GPIO3</text>
<text x="146" y="153.6">GPIO24</text>
<text x="147.3" y="151">+3V3</text>
<text x="45.7" y="158.6">USB_CC1</text>
<text x="110.5" y="157.4">GPIO5</text>
<text x="144.8" y="156.1">ADC_VREF</text>
<text x="146" y="158.6">GPIO29</text>
<text x="45.7" y="166.3">USB_CC2</text>
<text x="110.5" y="167.5">GPIO8</text>
<text x="110.5" y="165">GPIO7</text>
<text x="110.5" y="162.5">GPIO6</text>
<text x="146" y="163.7">GPIO28</text>
<text x="146" y="166.3">GPIO27</text>
<text x="110.5" y="170.1">GPIO9</text>
<text x="146" y="171.3">GPIO22</text>
<text x="146" y="168.8">GPIO26</text>
<text x="109.2" y="177.7">GPIO11</text>
<text x="109.2" y="175.2">GPIO10</text>
<text x="146" y="176.4">GPIO21</text>
<text x="146" y="179">GPIO20</text>
<text x="65.7" y="184" transform="rotate(-90 65.7 184)">VSYS</text>
<text x="109.2" y="182.8">GPIO13</text>
<text x="109.2" y="180.2">GPIO12</text>
<text x="146" y="184">GPIO18</text>
<text x="146" y="181.5">GPIO19</text>
<text x="109.2" y="190.4">GPIO15</text>
<text x="109.2" y="187.9">GPIO14</text>
<text x="146" y="189.1">GPIO17</text>
<text x="146" y="191.7">GPIO16</text>
</g>
<g font-size="1.8" fill="#0000c2">
<text x="85.1" y="38">BOOT</text>
<text x="38.1" y="49.4">250ma.MAX</text>
<text x="138.4" y="68.5">LED</text>
<text x="139.7" y="85">KEY</text>
<text x="40.6" y="97.7">PWR-LED</text>
<text x="129.5" y="104">RESET</text>
</g>
<g font-size="1.6" fill="#006464">
<text x="112.1" y="124">J2</text>
<text x="98.2" y="140.5">J1</text>
<text x="135" y="141.8">J3</text>
</g>
<g font-size="1.4" fill="#006464">
<text x="113.8" y="131.6">2</text>
<text x="113.8" y="129">3</text>
<text x="113.8" y="126.5">4</text>
<text x="113.8" y="134.1">1</text>
<text x="99" y="143">20</text>
<text x="99" y="148.1">18</text>
<text x="99" y="145.5">19</text>
<text x="135.8" y="149.3">18</text>
<text x="135.8" y="146.8">19</text>
<text x="135.8" y="144.3">20</text>
<text x="99" y="155.7">15</text>
<text x="99" y="153.2">16</text>
<text x="99" y="150.6">17</text>
<text x="135.8" y="154.4">16</text>
<text x="135.8" y="151.9">17</text>
<text x="99" y="160.8">13</text>
<text x="99" y="158.2">14</text>
<text x="135.8" y="159.5">14</text>
<text x="135.8" y="157">15</text>
<text x="99" y="165.9">11</text>
<text x="99" y="163.3">12</text>
<text x="135.8" y="167.1">11</text>
<text x="135.8" y="164.6">12</text>
<text x="135.8" y="162">13</text>
<text x="99" y="168.4">10</text>
<text x="99.8" y="173.5">8</text>
<text x="99.8" y="170.9">9</text>
<text x="135.8" y="169.7">10</text>
<text x="136.6" y="172.2">9</text>
<text x="99.8" y="178.6">6</text>
<text x="99.8" y="176">7</text>
<text x="136.6" y="179.8">6</text>
<text x="136.6" y="177.3">7</text>
<text x="136.6" y="174.7">8</text>
<text x="99.8" y="183.6">4</text>
<text x="99.8" y="181.1">5</text>
<text x="136.6" y="184.9">4</text>
<text x="136.6" y="182.4">5</text>
<text x="99.8" y="191.3">1</text>
<text x="99.8" y="188.7">2</text>
<text x="99.8" y="186.2">3</text>
<text x="136.6" y="190">2</text>
<text x="136.6" y="187.4">3</text>
<text x="136.6" y="192.5">1</text>
</g>
</svg>
